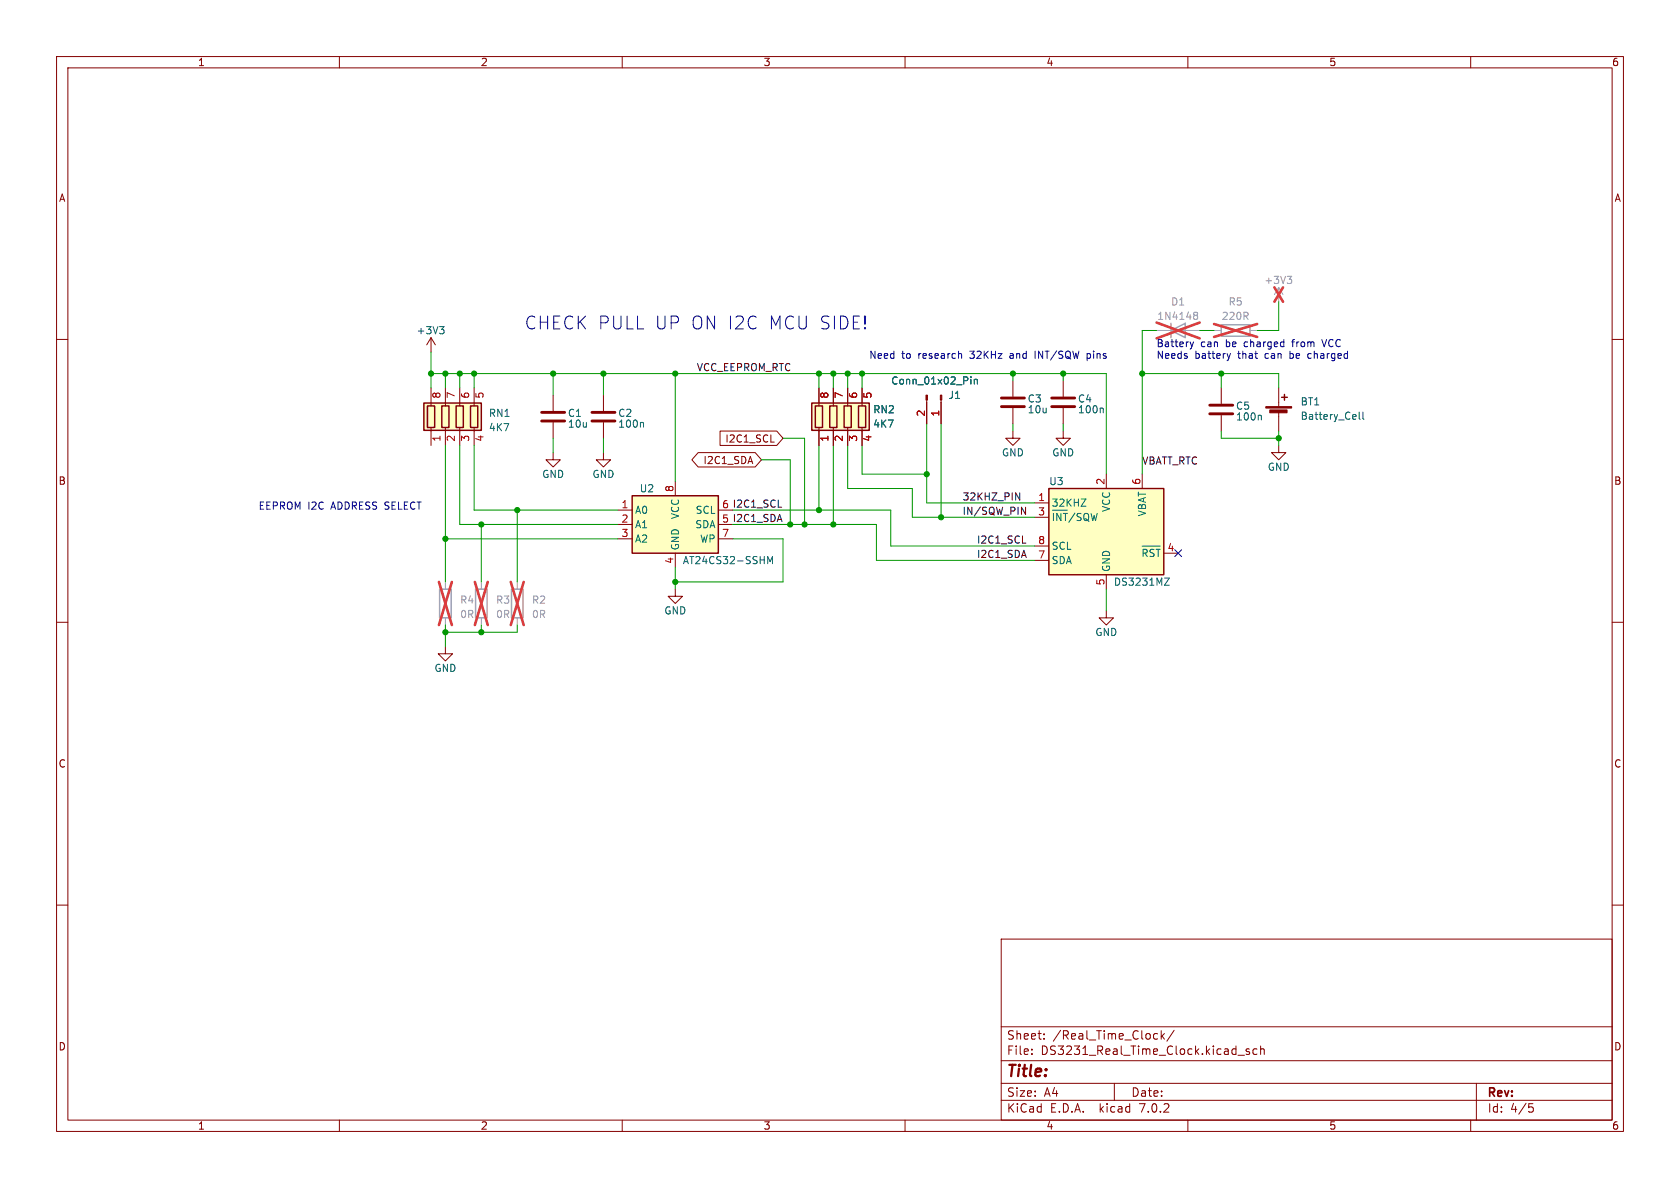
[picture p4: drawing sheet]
<svg xmlns="http://www.w3.org/2000/svg" width="297mm" height="210mm" viewBox="0 0 297 210" stroke-linecap="round" stroke-linejoin="round" font-family="sans-serif">
<g fill="none" stroke="#840000" stroke-width=".18">
<path d="M10 10h277v190h-277zM12 12h273v186h-273zM60 10v2M110 10v2M160 10v2M210 10v2M260 10v2M10 60h2M76.2 59.7v2.5M76.2 59.7l-.8 1.3M76.2 59.7l.8 1.3M285 60h2"/>
<path d="M76.2 68.6v3.2M76.2 75.6v3.1M78.7 68.6v3.2M78.7 75.6v3.1M81.3 68.6v3.2M81.3 75.6v3.1M83.8 68.6v3.2M83.8 75.6v3.1M97.8 69.9v2.7M97.8 74.7v2.8M106.7 69.9v2.7M106.7 74.7v2.8"/>
<path d="M127.3 76.2h10l1.1 1.3-1.1 1.2h-10zM136.3 78.1h.6M144.8 68.6v3.2M144.8 75.6v3.1M147.3 68.6v3.2M147.3 75.6v3.1M149.9 68.6v3.2M149.9 75.6v3.1M152.4 68.6v3.2M152.4 75.6v3.1M163.8 70.7v4.2M166.4 70.7v4.2"/>
<path d="M179.1 76.2v1.3h1.2l-1.2 1.2-1.3-1.2h1.3M179.1 67.3v2.8M179.1 72.1v2.8M188 76.2v1.3h1.2l-1.2 1.2-1.3-1.2h1.3M188 67.3v2.8M188 72.1v2.8M215.9 68.6v2.8M215.9 73.4v2.8M226.1 78.7v1.3h1.2l-1.2 1.3-1.3-1.3h1.3M226.1 68.6v3.3M226.1 72.9v3.3M97.8 80v1.3h1.3l-1.3 1.3-1.3-1.3h1.3"/>
<path d="M106.7 80v1.3h1.2l-1.2 1.3-1.3-1.3h1.3M109.2 90.2h2.6M109.2 92.7h2.6M109.2 95.3h2.6M119.4 85.1v2.5M119.4 97.8v2.5M123.4 80h10.1l1.1 1.3-1.1 1.3h-10.1l-1.1-1.3zM127 90.2h2.5M127 92.7h2.5M127 95.3h2.5M182.9 88.9h2.5M182.9 91.4h2.5"/>
<path d="M182.9 99.1h2.5M182.9 96.5h2.5M195.6 83.8v2.6M201.9 83.8v2.6M205.7 97.8h2.6M10 110h2M78.7 114.3v1.3h1.3l-1.3 1.2-1.2-1.2h1.2M119.4 104.1v1.3h1.2l-1.2 1.3-1.3-1.3h1.3M195.6 108v1.2h1.2l-1.2 1.3-1.3-1.3h1.3M195.6 101.6v2.5M285 110h2M10 160h2"/>
<path d="M285 160h2M177 166h108v32h-108zM60 198v2M110 198v2M160 198v2M177 194.5h108M177 191.5h108M177 187.5h108M177 181.5h108M182.4 186.3v.1M182.4 185.5v.1M184.6 183.6v.1"/>
<path d="M184.6 182.8v.1M197 191.5v3M204.5 182.7l.1 .1M204.6 183.6l-.1 .1M205.3 182.2v1.5M205.4 183.1l.5 .6M205.9 182.7l-.6 .6M207.6 182.1l-1.3 2M210 198v2M218.9 186.5h1.1M220.9 185.5l-.4-.1-.2 .2 .1 .2 .5 .2v.3h-.6M222.2 185.5l-.4-.1-.3 .3v.4l.1 .2h.6"/>
<path d="M222.9 185.5l.2-.1 .3 .1 .1 .9M222.9 184.9v1.5M260 198v2M261 191.5v6.5M270.3 195.1h.7M270.4 195.7h.4l.3 .3-.2 .5-.5 .1"/>
</g>
<g fill="#840000" stroke="#840000" stroke-width=".18">
<path d="M223.8 71.9h4.5v.2h-4.5z"/>
<path d="M224.5 72.5h3v.5h-3z"/>
<path d="M163.7 69.9h.3v.8h-.3z"/>
<path d="M166.2 69.9h.3v.8h-.3z"/>
</g>
<g fill="none" stroke="#840000" stroke-width=".25">
<path d="M74.9 71.2h10.2v4.9h-10.2zM75.6 71.8h1.2v3.8h-1.2zM78.1 71.8h1.3v3.8h-1.3zM80.6 71.8h1.3v3.8h-1.3zM83.2 71.8h1.3v3.8h-1.3zM143.5 71.2h10.2v4.9h-10.2zM144.1 71.8h1.3v3.8h-1.3zM146.7 71.8h1.3v3.8h-1.3zM149.2 71.8h1.3v3.8h-1.3zM151.8 71.8h1.2v3.8h-1.2zM226.6 70.2h1M227.1 69.7v1"/>
<path d="M111.8 87.6h15.2v10.2h-15.2zM185.4 86.4h20.3v15.2h-20.3z"/>
</g>
<g fill="none" stroke="#006464" stroke-width=".18">
<path d="M77.7 57.7h.8l-.4 .5M78.3 58.2l.2 .3v.3l-.2 .2M113.6 74.7l.2 .2v.6M171.6 66.6v.1M171.6 67.1v.8M172.2 67.1v.8M172.2 67.2l.2-.1h.3l.1 .8M194.9 72.1l.1 .2v.7M222.8 73.4l.2 .2v.6M240.3 72.9v1l.2 .2M240.9 72.9v1l.2 .2M135.7 99.6v-1.2l.4 .9 .5-.9v1.2"/>
<path d="M186.2 90.8v1.2M187.6 90.8v1.2l-.8-1.2v1.2M188 90.8h.7M188.3 90.8v1.2M190 90.7l-1 1.6M191.1 90.8h-.5l-.2 .2M191.6 91.2a.42 .42 0 0 1 .4-.5 .42 .42 0 0 1 .5 .5M192.9 90.8l.3 1.2M194 90.8l-.3 1.2M201.9 96.5h3.2M202.8 97.3l-.2-.2h-.5v1.3M204 97.2l-.5-.1-.2 .2"/>
<path d="M204.4 97.1h.7M204.7 97.1v1.3M205.9 102.2h.8l-.8 1.3h.8"/>
</g>
<path d="M95.8 74.4h4M95.8 72.9h4M104.6 74.4h4.1M104.6 72.9h4.1M177 71.9h4.1M177 70.4h4.1M185.9 71.9h4.1M185.9 70.4h4.1M213.9 73.2h4M213.9 71.6h4" fill="none" stroke="#840000" stroke-width=".51"/>
<path d="M207 58.4l2.5-1.2v2.5zM207 57.2v2.5M215.9 57.4h5.1v2h-5.1zM77.7 104.1h2.1v5.1h-2.1zM84.1 104.1h2v5.1h-2zM90.4 104.1h2.1v5.1h-2.1z" fill="none" stroke="#a1a1a1" stroke-width=".25"/>
<path d="M204.5 58.4h7.6M214.6 58.4h1.3M221 58.4h1.2M226.1 50.8l-.8 1.3M226.1 50.8v2.5M226.1 50.8l.7 1.3M78.7 102.9v1.2M78.7 109.2v1.3M85.1 102.9v1.2M85.1 109.2v1.3M91.4 102.9v1.2M91.4 109.2v1.3" fill="none" stroke="#a1a1a1" stroke-width=".18"/>
<path d="M204.5 57l7.6 2.8M212.1 57l-7.6 2.8M214.6 57.3l7.6 2.3M222.2 57.3l-7.6 2.3M225.3 50.8l1.5 2.5M226.8 50.8l-1.5 2.5M77.6 102.9l2.3 7.6M79.9 102.9l-2.3 7.6M83.9 102.9l2.3 7.6M86.2 102.9l-2.3 7.6M90.3 102.9l2.3 7.6M92.6 102.9l-2.3 7.6" fill="none" stroke="#eb3a3d" stroke-width=".46"/>
<g fill="#ffffc2" stroke="#ffffc2" stroke-width=".18">
<path d="M143.5 71.2h10.2v4.9h-10.2z"/>
<path d="M111.8 87.6h15.2v10.2h-15.2z"/>
<path d="M185.4 86.4h20.3v15.2h-20.3z"/>
<path d="M74.9 71.2h10.2v4.9h-10.2z"/>
</g>
<path d="M211.2 55.2h.3l.2 .2-.2 .3M211.2 55.7h.3M211.5 55.7l.2 .3v.2l-.2 .3h-.3M227.6 48.8h.8l-.5 .5M228.1 49.3l.3 .3v.3l-.3 .2" fill="none" stroke="#989898" stroke-width=".18"/>
<path d="M179.6 87.1l.7 1.3v-1.3M180.6 89.7l.7 1.2v-1.2" fill="none" stroke="#0f0f0f" stroke-width=".18"/>
<path d="M169.6 62.5l.4 .2v.6M210.4 60.4l.3 .9M210.7 61.3l-.1 .3M211 60.4l-.3 .9M217.5 62.5l-.3 .8" fill="none" stroke="#0000c2" stroke-width=".18"/>
<g fill="none" stroke="#009600" stroke-width=".18">
<path d="M204.5 58.4h-2.6v25.4M212.1 58.4h2.5M226.1 53.3v5.1h-3.9M76.2 66h119.4v17.8M76.2 62.2v6.4M78.7 66v2.6M78.7 78.7v24.2M81.3 78.7v14h27.9M81.3 66v2.6M83.8 78.7v11.5h25.4M83.8 66v2.6M97.8 66v3.9"/>
<path d="M97.8 77.5v2.5M106.7 66v3.9M106.7 77.5v2.5M119.4 66v19.1M138.4 77.5h3.8v15.2M144.8 66v2.6M144.8 78.7v11.5M147.3 66v2.6M147.3 78.7v14M149.9 66v2.6M149.9 78.7v7.7h11.4v5h21.6M152.4 66v2.6"/>
<path d="M152.4 78.7v5.1h11.4M163.8 74.9v14h19.1M166.4 74.9v16.5M179.1 66v1.3M179.1 74.9v1.3M188 66v1.3M188 74.9v1.3M201.9 66h24.2v2.6M215.9 76.2v1.3h10.2M215.9 66v2.6M226.1 76.2v2.5M78.7 95.3h30.5"/>
<path d="M85.1 92.7v10.2M91.4 90.2v12.7M129.5 90.2h28v6.3h25.4M129.5 92.7h25.4v6.4h28M129.5 95.3h8.9v7.6h-19M134.6 81.3h5.1v11.4M78.7 110.5v3.8M85.1 110.5v1.3M91.4 110.5v1.3h-12.7M119.4 100.3v3.8M195.6 104.1v3.9"/>
</g>
<path d="M207.7 97.2l1.2 1.2M208.9 97.2l-1.2 1.2" fill="none" stroke="#000084" stroke-width=".18"/>
<g fill="#009600" stroke="#009600" stroke-width=".18">
<circle cx="147.3" cy="66" r=".46"/>
<circle cx="149.9" cy="66" r=".46"/>
<circle cx="163.8" cy="83.8" r=".46"/>
<circle cx="179.1" cy="66" r=".46"/>
<circle cx="166.4" cy="91.4" r=".46"/>
<circle cx="152.4" cy="66" r=".46"/>
<circle cx="147.3" cy="92.7" r=".46"/>
<circle cx="119.4" cy="66" r=".46"/>
<circle cx="144.8" cy="66" r=".46"/>
<circle cx="97.8" cy="66" r=".46"/>
<circle cx="83.8" cy="66" r=".46"/>
<circle cx="81.3" cy="66" r=".46"/>
<circle cx="144.8" cy="90.2" r=".46"/>
<circle cx="139.7" cy="92.7" r=".46"/>
<circle cx="142.2" cy="92.7" r=".46"/>
<circle cx="106.7" cy="66" r=".46"/>
<circle cx="119.4" cy="102.9" r=".46"/>
<circle cx="85.1" cy="111.8" r=".46"/>
<circle cx="76.2" cy="66" r=".46"/>
<circle cx="78.7" cy="66" r=".46"/>
<circle cx="78.7" cy="95.3" r=".46"/>
<circle cx="85.1" cy="92.7" r=".46"/>
<circle cx="91.4" cy="90.2" r=".46"/>
<circle cx="78.7" cy="111.8" r=".46"/>
<circle cx="188" cy="66" r=".46"/>
<circle cx="201.9" cy="66" r=".46"/>
<circle cx="215.9" cy="66" r=".46"/>
<circle cx="226.1" cy="77.5" r=".46"/>
</g>
<g font-size="3.2" fill="#0000c2">
<text x="92.7" y="58.4">CHECK PULL UP ON I2C</text>
<text x="135.5" y="58.4">MCU SIDE!</text>
</g>
<text font-size="2.8" fill="#840000" x="178" y="190.8">Title:</text>
<g font-size="2.1" fill="#840000">
<text x="178" y="183.9">Sheet:</text>
<text x="186.2" y="183.9">/Real_Time_Clock/</text>
<text x="178" y="186.6">File:</text>
<text x="184" y="186.6">DS3231_Real_Time_Clock.kicad_sch</text>
<text x="178" y="196.8">KiCad</text>
<text x="178" y="194">Size:</text>
<text x="184.6" y="194">A4</text>
<text x="185.7" y="196.8">E.D.A.</text>
<text x="194.4" y="196.8">kicad</text>
<text x="200" y="194">Date:</text>
<text x="201.5" y="196.8">7.0.2</text>
<text x="263" y="194.2">Rev:</text>
<text x="263" y="196.8">Id:</text>
<text x="267" y="196.8">4/5</text>
</g>
<g font-size="1.8" fill="#840000">
<text x="35" y="11.8">1</text>
<text x="85" y="11.8">2</text>
<text x="135" y="11.8">3</text>
<text x="185" y="11.8">4</text>
<text x="235" y="11.8">5</text>
<text x="285" y="11.8">6</text>
<text x="10.4" y="35.8">A</text>
<text x="285.4" y="35.8">A</text>
<text x="124.2" y="82.2">I2C1_SDA</text>
<text x="128.1" y="78.4">I2C1_SCL</text>
<text x="10.3" y="85.8">B</text>
<text x="285.3" y="85.8">B</text>
<text x="10.3" y="135.8">C</text>
<text x="285.3" y="135.8">C</text>
<text x="10.3" y="185.8">D</text>
<text x="285.3" y="185.8">D</text>
<text x="35" y="199.8">1</text>
<text x="85" y="199.8">2</text>
<text x="135" y="199.8">3</text>
<text x="185" y="199.8">4</text>
<text x="235" y="199.8">5</text>
<text x="285" y="199.8">6</text>
</g>
<g font-size="1.8" fill="#989898">
<text x="223.5" y="50.4">+3V3</text>
<text x="204.5" y="56.7">1N4148</text>
<text x="207" y="54.2">D1</text>
<text x="215.9" y="56.7">220R</text>
<text x="217.1" y="54.2">R5</text>
<text x="81.3" y="106.9">R4</text>
<text x="87.6" y="106.9">R3</text>
<text x="94" y="106.9">R2</text>
<text x="81.3" y="109.4">0R</text>
<text x="87.6" y="109.4">0R</text>
<text x="94" y="109.4">0R</text>
</g>
<g font-size="1.8" fill="#006464">
<text x="73.6" y="59.2">+3V3</text>
<text x="157.5" y="68.1">Conn_01x02_Pin</text>
<text x="167.6" y="70.7">J1</text>
<text x="181.6" y="71.3">C3</text>
<text x="190.5" y="71.3">C4</text>
<text x="229.9" y="71.8">BT1</text>
<text x="86.4" y="73.9">RN1</text>
<text x="86.4" y="76.4">4K7</text>
<text x="100.3" y="73.9">C1</text>
<text x="100.3" y="75.8">10u</text>
<text x="109.2" y="73.9">C2</text>
<text x="109.2" y="75.8">100n</text>
<text x="154.3" y="73.2">RN2</text>
<text x="154.3" y="75.8">4K7</text>
<text x="181.6" y="73.2">10u</text>
<text x="190.5" y="73.2">100n</text>
<text x="218.4" y="72.6">C5</text>
<text x="218.4" y="74.5">100n</text>
<text x="229.9" y="74.4">Battery_Cell</text>
<text x="177.1" y="80.8">GND</text>
<text x="186" y="80.8">GND</text>
<text x="224.1" y="83.4">GND</text>
<text x="95.8" y="84.6">GND</text>
<text x="104.7" y="84.6">GND</text>
<text x="113" y="87.2">U2</text>
<text x="185.4" y="85.9">U3</text>
<text x="185.9" y="89.7">32KHZ</text>
<text x="112.3" y="91">A0</text>
<text x="112.3" y="93.5">A1</text>
<text x="120.2" y="91.9" transform="rotate(-90 120.2 91.9)">VCC</text>
<text x="122.8" y="93.5">SDA</text>
<text x="122.9" y="91">SCL</text>
<text x="185.9" y="92.9">~{INT}/SQW</text>
<text x="196.4" y="90.6" transform="rotate(-90 196.4 90.6)">VCC</text>
<text x="202.8" y="91.4" transform="rotate(-90 202.8 91.4)">VBAT</text>
<text x="112.3" y="96.1">A2</text>
<text x="120.2" y="97.3" transform="rotate(-90 120.2 97.3)">GND</text>
<text x="120.7" y="99.9">AT24CS32-SSHM</text>
<text x="123.6" y="96.1">WP</text>
<text x="185.9" y="99.9">SDA</text>
<text x="185.9" y="97.3">SCL</text>
<text x="196.4" y="101.1" transform="rotate(-90 196.4 101.1)">GND</text>
<text x="201.7" y="99.2">~{RST}</text>
<text x="196.9" y="103.7">DS3231MZ</text>
<text x="117.4" y="108.8">GND</text>
<text x="193.6" y="112.6">GND</text>
<text x="76.7" y="118.9">GND</text>
</g>
<g font-size="1.8" fill="#0f0f0f">
<text x="123.2" y="65.7">VCC_EEPROM_RTC</text>
<text x="201.9" y="82.2">VBATT_RTC</text>
<text x="127.6" y="89.9">6 I2C1_SCL</text>
<text x="170.2" y="88.6">32KHZ_PIN</text>
<text x="127.6" y="92.5">5 I2C1_SDA</text>
<text x="170.2" y="91.1">IN/SQW_PIN</text>
<text x="172.7" y="96.2">I2C1_SCL</text>
<text x="172.7" y="98.7">I2C1_SDA</text>
</g>
<g font-size="1.8" fill="#0000c2">
<text x="153.7" y="63.5">Need</text>
<text x="159.4" y="63.5">to</text>
<text x="162.4" y="63.5">research</text>
<text x="171.6" y="63.5">32KHz</text>
<text x="178.8" y="63.5">and</text>
<text x="183.3" y="63.5">INT/SQW</text>
<text x="192.7" y="63.5">pins</text>
<text x="204.5" y="61.4">Battery</text>
<text x="204.5" y="63.5">Needs</text>
<text x="211.2" y="63.5">battery</text>
<text x="212.3" y="61.4">can</text>
<text x="216.8" y="61.4">be</text>
<text x="218.9" y="63.5">that</text>
<text x="220.1" y="61.4">charged</text>
<text x="223.8" y="63.5">can</text>
<text x="228.3" y="63.5">be</text>
<text x="228.7" y="61.4">from</text>
<text x="231.6" y="63.5">charged</text>
<text x="234.2" y="61.4">VCC</text>
<text x="45.7" y="90.2">EEPROM I2C</text>
<text x="58.6" y="90.2">ADDRESS SELECT</text>
</g>
<g font-size="1.8" fill="#a90000">
<text x="78.1" y="70.5" transform="rotate(-90 78.1 70.5)">8</text>
<text x="80.6" y="70.5" transform="rotate(-90 80.6 70.5)">7</text>
<text x="83.2" y="70.5" transform="rotate(-90 83.2 70.5)">6</text>
<text x="85.7" y="70.5" transform="rotate(-90 85.7 70.5)">5</text>
<text x="146.7" y="70.5" transform="rotate(-90 146.7 70.5)">8</text>
<text x="149.2" y="70.5" transform="rotate(-90 149.2 70.5)">7</text>
<text x="151.8" y="70.5" transform="rotate(-90 151.8 70.5)">6</text>
<text x="154.3" y="70.5" transform="rotate(-90 154.3 70.5)">5</text>
<text x="163.6" y="73.7" transform="rotate(-90 163.6 73.7)">2</text>
<text x="166.1" y="73.7" transform="rotate(-90 166.1 73.7)">1</text>
<text x="78.1" y="78.1" transform="rotate(-90 78.1 78.1)">1</text>
<text x="80.6" y="78.1" transform="rotate(-90 80.6 78.1)">2</text>
<text x="83.2" y="78.1" transform="rotate(-90 83.2 78.1)">3</text>
<text x="85.7" y="78.1" transform="rotate(-90 85.7 78.1)">4</text>
<text x="146.7" y="78.1" transform="rotate(-90 146.7 78.1)">1</text>
<text x="149.2" y="78.1" transform="rotate(-90 149.2 78.1)">2</text>
<text x="151.8" y="78.1" transform="rotate(-90 151.8 78.1)">3</text>
<text x="154.3" y="78.1" transform="rotate(-90 154.3 78.1)">4</text>
<text x="109.8" y="89.9">1</text>
<text x="119.1" y="87" transform="rotate(-90 119.1 87)">8</text>
<text x="183.5" y="88.6">1</text>
<text x="195.3" y="85.8" transform="rotate(-90 195.3 85.8)">2</text>
<text x="201.7" y="85.8" transform="rotate(-90 201.7 85.8)">6</text>
<text x="109.8" y="92.5">2</text>
<text x="109.8" y="95">3</text>
<text x="127.6" y="95">7</text>
<text x="183.5" y="91.2">3</text>
<text x="119.1" y="99.7" transform="rotate(-90 119.1 99.7)">4</text>
<text x="183.5" y="98.8">7</text>
<text x="183.5" y="96.3">8</text>
<text x="206.3" y="97.5">4</text>
<text x="195.3" y="103.5" transform="rotate(-90 195.3 103.5)">5</text>
</g>
</svg>
